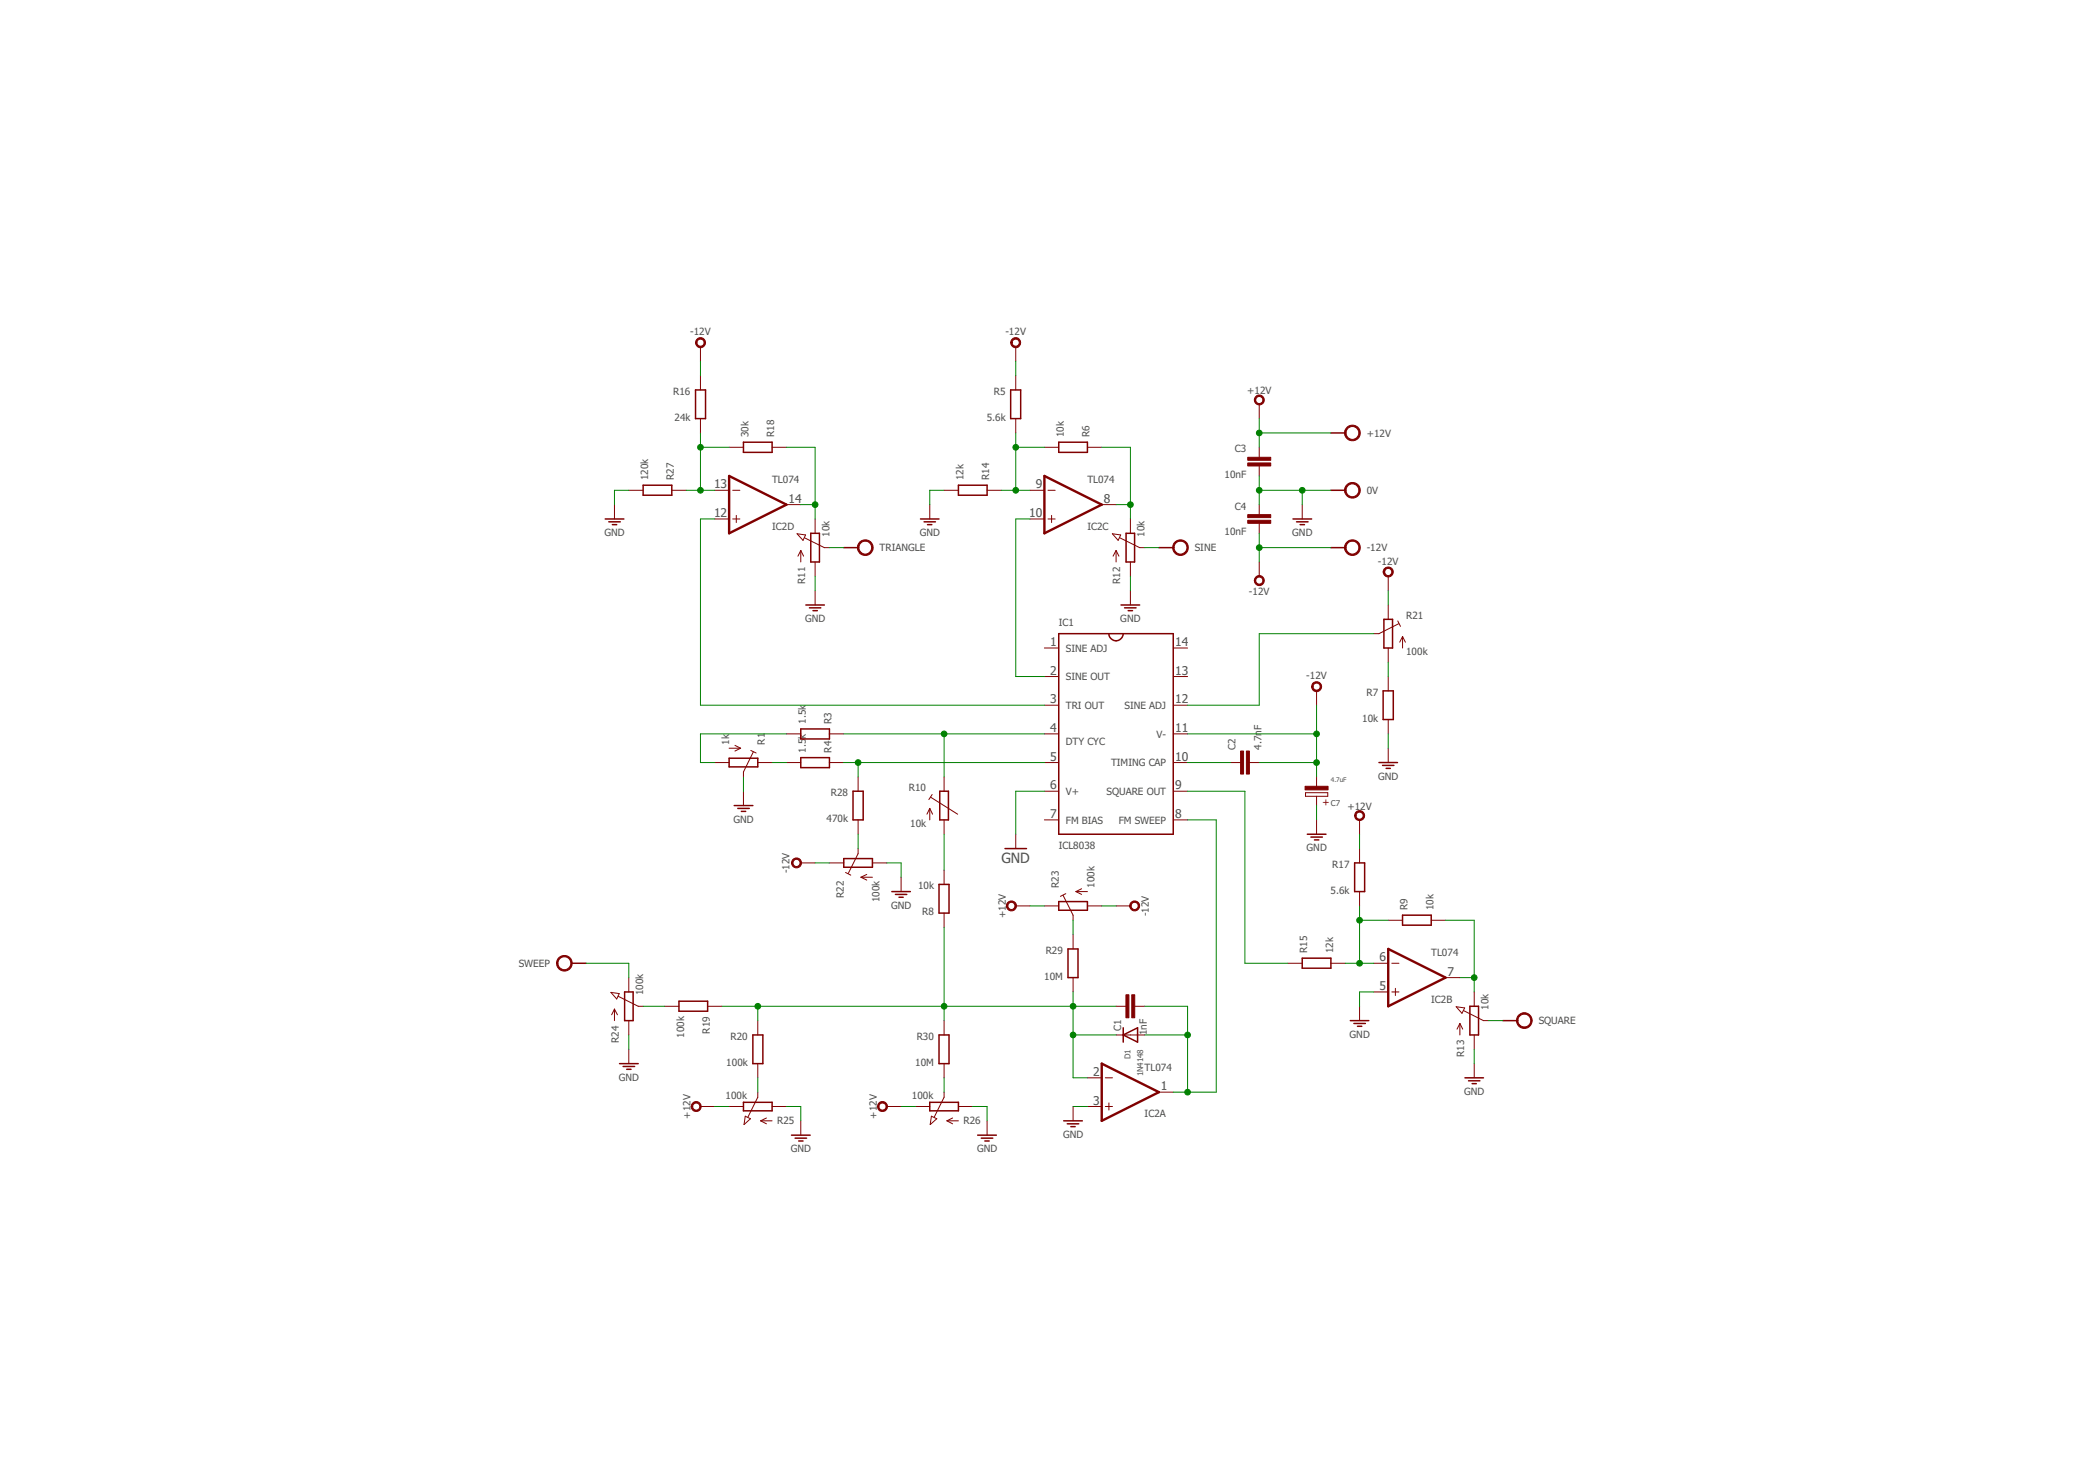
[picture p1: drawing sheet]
<svg xmlns="http://www.w3.org/2000/svg" width="297mm" height="210mm" viewBox="0 0 297 210" stroke-linecap="round" stroke-linejoin="round" font-family="sans-serif">
<g fill="none" stroke="#800000" stroke-width=".21">
<path d="M98.6 55.3h1.4v4h-1.4zM143.3 55.3h1.4v4h-1.4zM85.8 73.6h2.7M86.3 74h1.6M86.8 74.4h.6M91.2 68.8h4v1.4h-4zM105.4 62.7h4.1v1.4h-4.1zM115 75.6h1.2v4.1h-1.2zM119.6 77.6h2.1M130.5 73.6h2.6M131 74h1.6M131.5 74.4h.6"/>
<path d="M135.9 68.8h4.1v1.4h-4.1zM150.1 62.7h4.1v1.4h-4.1zM159.7 75.6h1.2v4.1h-1.2zM164.3 77.6h2M183.3 73.6h2.7M183.8 74h1.7M184.3 74.4h.7M188.7 77.6h2M188.7 69.5h2M188.7 61.4h2M114.3 85.7h2.6M114.8 86.1h1.6"/>
<path d="M115.3 86.6h.6M150.1 89.8h16.2v28.4h-16.2zM157.2 89.8a1.02 1.02 0 0 0 1 1 1.02 1.02 0 0 0 1.1-1M158.9 85.7h2.7M159.4 86.1h1.7M160 86.6h.6M196.1 97.9h1.4v4.1h-1.4zM196.2 87.8h1.2v4h-1.2zM103.4 107.5h4v1.2h-4zM104.1 114.2h2.6M104.6 114.6h1.6M105.1 115h.6"/>
<path d="M113.5 103.3h4.1v1.4h-4.1zM113.5 107.4h4.1v1.4h-4.1zM120.9 112.1h1.5v4.1h-1.5zM133.2 112.1h1.3v4.1h-1.3zM185.4 118.2h2.6M185.9 118.6h1.6M186.4 119h.6M195.5 108.1h2.6M196 108.5h1.6M196.5 108.9h.6M81 136.5h2.1M119.6 121.7h4.1v1.2h-4.1z"/>
<path d="M126.4 126.4h2.7M127 126.8h1.6M127.5 127.2h.6M133.1 125.3h1.5v4.1h-1.5zM142.5 120.3h3M150.1 127.8h4.1v1.2h-4.1zM151.4 134.5h1.4v4.1h-1.4zM184.6 135.8h4.1v1.4h-4.1zM192.1 122.3h1.4v4.1h-1.4zM198.9 129.7h4v1.4h-4zM87.8 150.7h2.7M88.3 151.2h1.7"/>
<path d="M88.6 140.6h1.2v4.1h-1.2zM88.9 151.6h.6M96.3 141.9h4v1.4h-4zM105.4 156.2h4.1v1.2h-4.1zM106.7 146.7h1.5v4h-1.5zM131.8 156.2h4.1v1.2h-4.1zM133.1 146.7h1.5v4h-1.5zM150.8 158.9h2.7M151.3 159.3h1.7M151.8 159.7h.6M159.3 146.7l2-1v2zM159.3 145.7v2"/>
<path d="M191.5 144.7h2.6M192 145.1h1.6M192.5 145.5h.6M207.7 152.8h2.6M208.2 153.2h1.6M208.4 142.6h1.2v4.1h-1.2zM208.7 153.6h.6M213.1 144.7h2M112.2 160.9h2.7M112.7 161.3h1.7M113.2 161.7h.7M138.6 160.9h2.7"/>
<path d="M139.1 161.3h1.7M139.6 161.7h.7"/>
</g>
<g fill="none" stroke="#800000" stroke-width=".14">
<path d="M99.3 49.2v2M99.3 53.2v2.1M99.3 59.3v2.1M144 49.2v2M144 53.2v2.1M144 59.3v2.1M178.5 57.3v2M87.1 71.5v2.1M89.2 69.5h2M95.2 69.5h2.1M101.3 73.6h2.1M101.3 69.5h2.1"/>
<path d="M103.4 63.4h2M103.9 73.6h1M103.9 69.5h1M104.4 73v1.1M109.5 63.4h2M111.5 71.5h2M113 75.6l1.2 .2-.3 .8zM113.5 78v1.7M113.5 78l-.4 .8M113.5 78l.4 .8M114.1 76.2l2.8 1.4h.7M115.6 73.6v2"/>
<path d="M115.6 79.7v2M131.8 71.5v2.1M133.9 69.5h2M140 69.5h2M146 73.6h2.1M146 69.5h2.1M148.1 63.4h2M148.6 73.6h1M148.6 69.5h1M149.1 73v1.1M154.2 63.4h2M156.2 71.5h2"/>
<path d="M157.7 75.6l1.2 .2-.4 .8zM158.2 78v1.7M158.2 78l-.4 .8M158.2 78l.4 .8M158.8 76.2l2.8 1.4h.7M160.3 73.6v2M160.3 79.7v2M178.5 63.4v1.4M178.5 66v1.5M178.5 71.5v1.4M178.5 74.2v1.4M178.5 79.7v2"/>
<path d="M184.6 71.5v2.1M115.6 83.7v2M148.1 91.8h2M148.1 95.9h2M148.1 99.9h2M160.3 83.7v2M166.3 91.8h2.1M166.3 95.9h2.1M166.3 99.9h2.1M186.7 97.9v2M196.8 81.7v2M196.8 85.7v2.1"/>
<path d="M196.8 91.8v2.1M196.8 95.9v2M198.2 88l.4 .8M198.3 88.4l-2.8 1.4h-.7M198.9 90.2v1.6M198.9 90.2l.4 .8M198.9 90.2l-.4 .8M101.3 108.1h2.1M103.4 106h1.6M104.2 105.6l.8 .4M105 106l-.8 .4M105.4 112.1v2.1"/>
<path d="M106.4 106.4l.8 .3M106.8 106.6l-1.4 2.8v.7M107.4 108.1h2.1M111.5 104h2M111.5 108.1h2M117.6 104h2M117.6 108.1h2M121.7 110.1v2M121.7 116.2v2M131.8 114.6v1.6M131.8 114.6l-.4 .8M131.8 114.6l.4 .8"/>
<path d="M132 113l3.8 2.4M132.2 112.6l-.5 .7M133.9 110.1v2M133.9 116.2v2M144 118.2v2.1M148.1 104h2M148.1 108.1h2M148.1 112.1h2M148.1 116.2h2M166.3 104h2.1M166.3 108.1h2.1M166.3 112.1h2.1"/>
<path d="M166.3 116.2h2.1M174.5 108.1h1.4M177.1 108.1h1.4M185.1 112.4h3.2v.5h-3.2zM186.7 110.1v1.4M186.7 112.9v1.3M186.7 116.2v2M192.8 116.2v2M196.8 102v2M196.8 106v2.1M89.2 138.6v2M113.5 122.3h2.1"/>
<path d="M117.6 122.3h2M119.9 123.7l.7 .3M121.7 120.3v.7l-1.4 2.8M122.1 124.3h1.6M122.1 124.3l.8 .4M122.9 123.9l-.8 .4M123.7 122.3h2M127.8 124.3v2.1M133.9 123.3v2M133.9 129.4v2M144 128.4h2M148.1 128.4h2"/>
<path d="M150.7 126.9l1.4 2.8v.7M151.1 126.7l-.8 .3M152.1 132.5v2M152.1 138.6v2M152.5 126.4h1.7M152.5 126.4l.9 .4M153.4 126l-.9 .4M154.2 128.4h2M158.2 128.4h2.1M182.6 136.5h2M188.7 136.5h2M192.8 120.3v2"/>
<path d="M192.8 126.4v2M194.8 136.5h2M196.8 130.4h2.1M197.3 136.5h1.1M202.9 130.4h2.1M205 138.6h2M86.6 140.7l1.2 .1-.4 .8zM87.1 143v1.7M87.1 143l-.4 .8M87.1 143l.4 .8M87.7 141.2l2.8 1.4h.7M89.2 144.7v2"/>
<path d="M89.2 148.7v2M94.2 142.6h2.1M99.3 156.8h2M100.3 142.6h2.1M103.4 156.8h2M105.7 158.2l.7 .4-.9 .8zM107.4 144.7v2M107.4 150.7v2.1M107.4 154.8v.7l-1.4 2.8M107.8 158.9h1.7M107.8 158.9l.9 .4M108.7 158.5l-.9 .4"/>
<path d="M109.5 156.8h2M113.5 158.9v2M125.7 156.8h2.1M129.8 156.8h2M132.1 158.2l.7 .4-.9 .8zM133.9 144.7v2M133.9 150.7v2.1M133.9 154.8v.7l-1.4 2.8M134.3 158.9h1.6M134.3 158.9l.8 .4M135.1 158.5l-.8 .4M135.9 156.8h2"/>
<path d="M140 158.9v2M152.1 156.8v2.1M154.2 156.8h2M154.2 152.8h2M156.7 156.8h1M156.7 152.8h1M157.2 156.3v1M158.2 146.7h4.1M158.2 142.6h1.5M160.9 142.6h1.4M164.3 154.8h2M192.8 142.6v2.1"/>
<path d="M194.8 140.6h2M197.3 140.6h1.1M197.8 140.1v1M206.5 142.7l1.2 .2-.4 .7zM207 145.1v1.6M207 145.1l-.4 .8M207 145.1l.4 .8M207.5 143.2l2.8 1.5h.8M209 140.6v2M209 146.7v2M209 150.7v2.1"/>
</g>
<path d="M103.4 67.5l8.1 4-8.1 4.1zM148.1 67.5l8.1 4-8.1 4.1zM196.8 134.5l8.2 4.1-8.2 4zM156.2 150.7l8.1 4.1-8.1 4.1z" fill="none" stroke="#800000" stroke-width=".34"/>
<g fill="#800000" stroke="#800000" stroke-width=".14">
<path d="M160.5 141h.4v3.3h-.4z"/>
<path d="M159.6 141h.5v3.3h-.5z"/>
<path d="M176.7 106.4h.4v3.3h-.4z"/>
<path d="M175.9 106.4h.4v3.3h-.4z"/>
<path d="M185 111.4h3.3v.6h-3.3z"/>
<path d="M176.9 65.6h3.3v.4h-3.3z"/>
<path d="M176.9 64.8h3.3v.4h-3.3z"/>
<path d="M176.9 73.7h3.3v.5h-3.3z"/>
<path d="M176.9 72.9h3.3v.5h-3.3z"/>
</g>
<g fill="#800000" stroke="#800000" stroke-width=".14">
<path d="M142.9 127.9a.72 .72 0 0 1 1.1 .1 .72 .72 0 0 1-.4 1.1 .72 .72 0 0 1-.9-.7h.2a.51 .51 0 0 1 .7-.4 .51 .51 0 0 1 .1 .8 .51 .51 0 0 1-.8-.2v-.2h-.2z" fill-rule="evenodd"/>
<path d="M160.3 127.9a.71 .71 0 0 1 1.2 .1 .71 .71 0 0 1-.4 1.1 .71 .71 0 0 1-.9-.7h.2a.51 .51 0 0 1 .6-.5 .51 .51 0 0 1 .2 .8 .51 .51 0 0 1-.8-.1v-.2h-.2z" fill-rule="evenodd"/>
<path d="M124.6 156.4a.71 .71 0 0 1 1.1 0 .71 .71 0 0 1-.3 1.1 .71 .71 0 0 1-1-.7h.2a.51 .51 0 0 1 .7-.5 .51 .51 0 0 1 .2 .9 .51 .51 0 0 1-.8-.2l-.1-.2h-.2z" fill-rule="evenodd"/>
<path d="M98.2 156.4a.71 .71 0 0 1 1.1 .1 .71 .71 0 0 1-.4 1 .71 .71 0 0 1-.9-.7h.2a.51 .51 0 0 1 .8-.4 .51 .51 0 0 1 0 .9 .51 .51 0 0 1-.8-.3v-.2h-.2z" fill-rule="evenodd"/>
<path d="M79.3 135.7a1.11 1.11 0 0 1 1.7 .3 1.11 1.11 0 0 1-.7 1.6 1.11 1.11 0 0 1-1.4-1.1h.2a.91 .91 0 0 1 1.3-.8 .91 .91 0 0 1 .2 1.5 .91 .91 0 0 1-1.5-.4v-.3h-.2l.1-.3z" fill-rule="evenodd"/>
<path d="M121.9 76.8a1.12 1.12 0 0 1 1.8 .3 1.12 1.12 0 0 1-.7 1.6 1.12 1.12 0 0 1-1.4-1.1h.2a.9 .9 0 0 1 1.2-.8 .9 .9 0 0 1 .3 1.5 .9 .9 0 0 1-1.5-.4v-.3h-.2v-.3z" fill-rule="evenodd"/>
<path d="M98.8 48.1a.71 .71 0 0 1 1.1 .1 .71 .71 0 0 1-.4 1.1 .71 .71 0 0 1-.9-.7h.2a.51 .51 0 0 1 .7-.5 .51 .51 0 0 1 .2 .8 .51 .51 0 0 1-.9-.2v-.1h-.2z" fill-rule="evenodd"/>
<path d="M166.6 76.8a1.11 1.11 0 0 1 1.8 .3 1.11 1.11 0 0 1-.8 1.6 1.11 1.11 0 0 1-1.3-1.1h.2a.91 .91 0 0 1 1.2-.8 .91 .91 0 0 1 .3 1.5 .91 .91 0 0 1-1.5-.4v-.3h-.2v-.3z" fill-rule="evenodd"/>
<path d="M143.5 48.1a.71 .71 0 0 1 1.1 .1 .71 .71 0 0 1-.4 1.1 .71 .71 0 0 1-.9-.7h.2a.51 .51 0 0 1 .8-.5 .51 .51 0 0 1 0 .9 .51 .51 0 0 1-.8-.3v-.1h-.2z" fill-rule="evenodd"/>
<path d="M196.3 80.6a.72 .72 0 0 1 1.1 .1 .72 .72 0 0 1-.4 1.1 .72 .72 0 0 1-.9-.7h.2a.51 .51 0 0 1 .7-.5 .51 .51 0 0 1 .2 .8 .51 .51 0 0 1-.8-.2l-.1-.1h-.2z" fill-rule="evenodd"/>
<path d="M186.1 96.9a.71 .71 0 0 1 1.2 0 .71 .71 0 0 1-.4 1.1 .71 .71 0 0 1-.9-.7h.2a.51 .51 0 0 1 .6-.5 .51 .51 0 0 1 .2 .8 .51 .51 0 0 1-.8-.1v-.2h-.2z" fill-rule="evenodd"/>
<path d="M215.4 143.8a1.11 1.11 0 0 1 1.7 .3 1.11 1.11 0 0 1-.7 1.6 1.11 1.11 0 0 1-1.4-1h.2a.91 .91 0 0 1 1.3-.9 .91 .91 0 0 1 .3 1.5 .91 .91 0 0 1-1.5-.2l-.1-.4h-.2l.2-.7z" fill-rule="evenodd"/>
<path d="M178 81.8a.71 .71 0 0 1 1.1 .1 .71 .71 0 0 1-.4 1.1 .71 .71 0 0 1-.9-.7h.2a.51 .51 0 0 1 .7-.5 .51 .51 0 0 1 .2 .8 .51 .51 0 0 1-.8-.1l-.1-.2h-.2z" fill-rule="evenodd"/>
<path d="M178 56.2a.71 .71 0 0 1 1.1 .1 .71 .71 0 0 1-.4 1.1 .71 .71 0 0 1-.9-.7h.2a.51 .51 0 0 1 .7-.5 .51 .51 0 0 1 .2 .8 .51 .51 0 0 1-.8-.1l-.1-.2h-.2z" fill-rule="evenodd"/>
<path d="M112.4 121.8a.71 .71 0 0 1 1.1 .1 .71 .71 0 0 1-.4 1.1 .71 .71 0 0 1-.9-.7h.2a.51 .51 0 0 1 .7-.5 .51 .51 0 0 1 .2 .8 .51 .51 0 0 1-.8-.1l-.1-.2h-.2z" fill-rule="evenodd"/>
<path d="M192.2 115.1a.71 .71 0 0 1 1.2 .1 .71 .71 0 0 1-.4 1.1 .71 .71 0 0 1-.9-.7h.2a.51 .51 0 0 1 .7-.5 .51 .51 0 0 1 .1 .8 .51 .51 0 0 1-.8-.1v-.2h-.2z" fill-rule="evenodd"/>
<path d="M191 68.6a1.12 1.12 0 0 1 1.8 .4 1.12 1.12 0 0 1-.8 1.6 1.12 1.12 0 0 1-1.4-1.1h.2a.91 .91 0 0 1 1.3-.9 .91 .91 0 0 1 .3 1.5 .91 .91 0 0 1-1.5-.4l-.1-.2h-.2l.1-.3z" fill-rule="evenodd"/>
<path d="M191 60.5a1.12 1.12 0 0 1 1.8 .4 1.12 1.12 0 0 1-.8 1.6 1.12 1.12 0 0 1-1.4-1.1h.2a.91 .91 0 0 1 1.3-.9 .91 .91 0 0 1 .3 1.5 .91 .91 0 0 1-1.5-.4l-.1-.2h-.2l.1-.4z" fill-rule="evenodd"/>
<path d="M191 76.8a1.12 1.12 0 0 1 1.8 .3 1.12 1.12 0 0 1-.8 1.6 1.12 1.12 0 0 1-1.4-1.1h.2a.91 .91 0 0 1 1.3-.8 .91 .91 0 0 1 .3 1.5 .91 .91 0 0 1-1.5-.4l-.1-.3h-.2l.1-.3z" fill-rule="evenodd"/>
</g>
<g fill="none" stroke="#008000" stroke-width=".14">
<path d="M99.3 51.2v2M144 51.2v2M178.5 59.3v4.1M89.2 69.5h-2.1v2M97.3 69.5h4M99.3 61.4v8.1M99.3 63.4h4.1M101.3 73.6h-2v26.3h48.8M111.5 63.4h4.1v10.2M113.5 71.5h2.1M117.6 77.6h2M133.9 69.5h-2.1v2"/>
<path d="M142 69.5h4M144 61.4v8.1M144 63.4h4.1M146 73.6h-2v22.3h4.1M156.2 63.4h4.1v10.2M158.2 71.5h2.1M162.3 77.6h2M178.5 67.5v4M178.5 75.6v4.1M178.5 61.4h10.2M178.5 77.6h10.2M178.5 69.5h10.2"/>
<path d="M184.6 69.5v2M115.6 81.7v2M160.3 81.7v2M186.7 99.9v10.2M194.8 89.8h-16.3v10.1h-10.1M196.8 83.7v2M196.8 93.9v2M105.4 110.1v2M109.5 108.1h2M111.5 104h-12.2v4.1h2M119.6 108.1h28.5M119.6 104h28.5"/>
<path d="M121.7 108.1v2M121.7 118.2v2.1M133.9 104v6.1M133.9 118.2v5.1M148.1 112.1h-4.1v6.1M168.4 108.1h6.1M168.4 104h18.3M168.4 116.2h4v38.6h-6.1M168.4 112.1h8.1v24.4h6.1M178.5 108.1h8.2M186.7 114.2v2M192.8 118.2v2.1"/>
<path d="M196.8 104v2M83.1 136.5h6.1v2.1M115.6 122.3h2M125.7 122.3h2.1v2M133.9 131.4v13.3M146 128.4h2.1M152.1 130.4v2.1M156.2 128.4h2M190.7 136.5h4.1M192.8 128.4v8.1M192.8 130.4h4M205 130.4h4v10.2"/>
<path d="M207 138.6h2M89.2 146.7v2M91.2 142.6h3M101.3 156.8h2.1M102.4 142.6h55.8M107.4 142.6v2.1M107.4 152.8v2M111.5 156.8h2v2.1M127.8 156.8h2M133.9 152.8v2M137.9 156.8h2.1v2.1M152.1 156.8h2.1"/>
<path d="M152.1 140.6v12.2h2.1M152.1 146.7h6.1M162.3 142.6h6.1v12.2M162.3 146.7h6.1M194.8 140.6h-2v2M209 148.7v2M211.1 144.7h2"/>
</g>
<g fill="#008000" stroke="#008000" stroke-width=".14">
<circle cx="178.5" cy="61.4" r=".4"/>
<circle cx="186.7" cy="108.1" r=".4"/>
<circle cx="186.7" cy="104" r=".4"/>
<circle cx="178.5" cy="77.6" r=".4"/>
<circle cx="168.4" cy="146.7" r=".4"/>
<circle cx="168.4" cy="154.8" r=".4"/>
<circle cx="152.1" cy="146.7" r=".4"/>
<circle cx="152.1" cy="142.6" r=".4"/>
<circle cx="133.9" cy="142.6" r=".4"/>
<circle cx="107.4" cy="142.6" r=".4"/>
<circle cx="178.5" cy="69.5" r=".4"/>
<circle cx="184.6" cy="69.5" r=".4"/>
<circle cx="133.9" cy="104" r=".4"/>
<circle cx="121.7" cy="108.1" r=".4"/>
<circle cx="99.3" cy="69.5" r=".4"/>
<circle cx="99.3" cy="63.4" r=".4"/>
<circle cx="115.6" cy="71.5" r=".4"/>
<circle cx="144" cy="63.4" r=".4"/>
<circle cx="144" cy="69.5" r=".4"/>
<circle cx="160.3" cy="71.5" r=".4"/>
<circle cx="192.8" cy="130.4" r=".4"/>
<circle cx="192.8" cy="136.5" r=".4"/>
<circle cx="209" cy="138.6" r=".4"/>
</g>
<text font-size="2" fill="#505050" x="142" y="122.3">GND</text>
<g font-size="1.7" fill="#505050">
<text x="101.2" y="69.2">13</text>
<text x="111.8" y="71.2">14</text>
<text x="146.9" y="69.2">9</text>
<text x="156.5" y="71.2">8</text>
<text x="101.2" y="73.3">12</text>
<text x="145.9" y="73.3">10</text>
<text x="148.9" y="91.5">1</text>
<text x="148.9" y="95.6">2</text>
<text x="166.6" y="95.6">13</text>
<text x="166.6" y="91.5">14</text>
<text x="148.9" y="99.7">3</text>
<text x="166.6" y="99.7">12</text>
<text x="148.9" y="103.7">4</text>
<text x="148.9" y="107.8">5</text>
<text x="166.6" y="107.8">10</text>
<text x="166.6" y="103.7">11</text>
<text x="148.9" y="111.9">6</text>
<text x="166.6" y="111.9">9</text>
<text x="148.9" y="115.9">7</text>
<text x="166.6" y="115.9">8</text>
<text x="195.6" y="136.2">6</text>
<text x="195.6" y="140.3">5</text>
<text x="205.2" y="138.3">7</text>
<text x="155" y="152.5">2</text>
<text x="164.6" y="154.5">1</text>
<text x="155" y="156.5">3</text>
</g>
<g font-size="1.4" fill="#505050">
<text x="97.9" y="47.6">-12V</text>
<text x="142.6" y="47.6">-12V</text>
<text x="95.4" y="56">R16</text>
<text x="95.6" y="59.6">24k</text>
<text x="139.9" y="59.6">5.6k</text>
<text x="140.9" y="56">R5</text>
<text x="176.8" y="55.9">+12V</text>
<text x="106.1" y="62" transform="rotate(-90 106.1 62)">30k</text>
<text x="109.8" y="62" transform="rotate(-90 109.8 62)">R18</text>
<text x="150.8" y="62" transform="rotate(-90 150.8 62)">10k</text>
<text x="154.5" y="62" transform="rotate(-90 154.5 62)">R6</text>
<text x="175.1" y="64.1">C3</text>
<text x="193.8" y="61.9">+12V</text>
<text x="91.9" y="68.1" transform="rotate(-90 91.9 68.1)">120k</text>
<text x="95.6" y="68.1" transform="rotate(-90 95.6 68.1)">R27</text>
<text x="109.5" y="68.5">TL074</text>
<text x="136.6" y="68.1" transform="rotate(-90 136.6 68.1)">12k</text>
<text x="140.3" y="68.1" transform="rotate(-90 140.3 68.1)">R14</text>
<text x="154.2" y="68.5">TL074</text>
<text x="173.6" y="67.8">10nF</text>
<text x="193.8" y="70">0V</text>
<text x="85.7" y="76">GND</text>
<text x="109.5" y="75.1">IC2D</text>
<text x="117.6" y="76.1" transform="rotate(-90 117.6 76.1)">10k</text>
<text x="130.4" y="76">GND</text>
<text x="154.2" y="75.1">IC2C</text>
<text x="162.3" y="76.1" transform="rotate(-90 162.3 76.1)">10k</text>
<text x="173.6" y="75.9">10nF</text>
<text x="175.1" y="72.2">C4</text>
<text x="183.2" y="76">GND</text>
<text x="114.2" y="82.8" transform="rotate(-90 114.2 82.8)">R11</text>
<text x="124.7" y="78.1">TRIANGLE</text>
<text x="158.8" y="82.8" transform="rotate(-90 158.8 82.8)">R12</text>
<text x="169.4" y="78.1">SINE</text>
<text x="193.8" y="78.1">-12V</text>
<text x="195.4" y="80.1">-12V</text>
<text x="114.2" y="88.2">GND</text>
<text x="150.1" y="88.8">IC1</text>
<text x="158.8" y="88.2">GND</text>
<text x="177.1" y="84.3">-12V</text>
<text x="199.4" y="87.8">R21</text>
<text x="151.1" y="92.3">SINE ADJ</text>
<text x="199.4" y="92.8">100k</text>
<text x="151.1" y="96.4">SINE OUT</text>
<text x="151.1" y="100.5">TRI OUT</text>
<text x="159.4" y="100.5">SINE ADJ</text>
<text x="185.2" y="96.3">-12V</text>
<text x="193.7" y="98.6">R7</text>
<text x="103.4" y="105.5" transform="rotate(-90 103.4 105.5)">1k</text>
<text x="108.5" y="105.5" transform="rotate(-90 108.5 105.5)">R1</text>
<text x="114.3" y="106.7" transform="rotate(-90 114.3 106.7)">1.5</text>
<text x="114.3" y="104.7" transform="rotate(-90 114.3 104.7)">k</text>
<text x="114.3" y="102.6" transform="rotate(-90 114.3 102.6)">1.5k</text>
<text x="117.9" y="106.7" transform="rotate(-90 117.9 106.7)">R4</text>
<text x="117.9" y="102.6" transform="rotate(-90 117.9 102.6)">R3</text>
<text x="151.1" y="105.5">DTY CYC</text>
<text x="164" y="104.5">V-</text>
<text x="175.2" y="106.3" transform="rotate(-90 175.2 106.3)">C2</text>
<text x="178.9" y="106.3" transform="rotate(-90 178.9 106.3)">4.7nF</text>
<text x="193.1" y="102.3">10k</text>
<text x="117.8" y="112.9">R28</text>
<text x="128.9" y="112.1">R10</text>
<text x="151.1" y="112.7">V+</text>
<text x="156.9" y="112.7">SQUARE OUT</text>
<text x="157.5" y="108.6">TIMING CAP</text>
<text x="195.4" y="110.5">GND</text>
<text x="104" y="116.6">GND</text>
<text x="117.2" y="116.5">470k</text>
<text x="129.1" y="117.2">10k</text>
<text x="151.1" y="116.7">FM BIAS</text>
<text x="158.6" y="116.7">FM SWEEP</text>
<text x="191.1" y="114.8">+12V</text>
<text x="111.9" y="123.8" transform="rotate(-90 111.9 123.8)">-12V</text>
<text x="150.1" y="125.9" transform="rotate(-90 150.1 125.9)">R23</text>
<text x="150.1" y="120.3">ICL8038</text>
<text x="155.2" y="125.9" transform="rotate(-90 155.2 125.9)">100k</text>
<text x="185.3" y="120.7">GND</text>
<text x="188.9" y="123">R17</text>
<text x="119.6" y="127.3" transform="rotate(-90 119.6 127.3)">R22</text>
<text x="124.7" y="127.9" transform="rotate(-90 124.7 127.9)">100k</text>
<text x="126.3" y="128.8">GND</text>
<text x="130.2" y="126.1">10k</text>
<text x="130.8" y="129.7">R8</text>
<text x="142.6" y="130.1" transform="rotate(-90 142.6 130.1)">+12V</text>
<text x="162.9" y="129.9" transform="rotate(-90 162.9 129.9)">-12V</text>
<text x="188.7" y="126.7">5.6k</text>
<text x="199.6" y="129" transform="rotate(-90 199.6 129)">R9</text>
<text x="203.2" y="129" transform="rotate(-90 203.2 129)">10k</text>
<text x="73.5" y="137">SWEEP</text>
<text x="148.3" y="135.2">R29</text>
<text x="185.4" y="135.1" transform="rotate(-90 185.4 135.1)">R15</text>
<text x="189" y="135.1" transform="rotate(-90 189 135.1)">12k</text>
<text x="202.9" y="135.5">TL074</text>
<text x="91.2" y="141.1" transform="rotate(-90 91.2 141.1)">100k</text>
<text x="148" y="138.9">10M</text>
<text x="202.9" y="142.1">IC2B</text>
<text x="211.1" y="143.1" transform="rotate(-90 211.1 143.1)">10k</text>
<text x="87.7" y="147.8" transform="rotate(-90 87.7 147.8)">R24</text>
<text x="97" y="147.1" transform="rotate(-90 97 147.1)">100k</text>
<text x="100.6" y="146.5" transform="rotate(-90 100.6 146.5)">R19</text>
<text x="103.6" y="147.4">R20</text>
<text x="130" y="147.4">R30</text>
<text x="158.9" y="146.1" transform="rotate(-90 158.9 146.1)">C1</text>
<text x="162.6" y="146.7" transform="rotate(-90 162.6 146.7)">1nF</text>
<text x="191.3" y="147.1">GND</text>
<text x="207.6" y="149.8" transform="rotate(-90 207.6 149.8)">R13</text>
<text x="218.2" y="145.2">SQUARE</text>
<text x="87.7" y="153.2">GND</text>
<text x="102.9" y="155.8">100k</text>
<text x="103" y="151">100k</text>
<text x="129.3" y="155.8">100k</text>
<text x="129.8" y="151">10M</text>
<text x="162.3" y="151.8">TL074</text>
<text x="207.6" y="155.2">GND</text>
<text x="97.9" y="158.5" transform="rotate(-90 97.9 158.5)">+12V</text>
<text x="110.2" y="159.3">R25</text>
<text x="124.3" y="158.5" transform="rotate(-90 124.3 158.5)">+12V</text>
<text x="136.6" y="159.3">R26</text>
<text x="150.7" y="161.3">GND</text>
<text x="162.3" y="158.4">IC2A</text>
<text x="112.1" y="163.3">GND</text>
<text x="138.5" y="163.3">GND</text>
</g>
<text font-size="1.4" fill="#800000" x="188.5" y="114.2" transform="rotate(-90 188.5 114.2)">+</text>
<g font-size="1.1" fill="#505050">
<text x="188.7" y="114.3">C7</text>
<text x="160.3" y="150.1" transform="rotate(-90 160.3 150.1)">D1</text>
<text x="162.1" y="152.5" transform="rotate(-90 162.1 152.5)">1N4148</text>
</g>
<text font-size=".9" fill="#505050" x="188.7" y="110.8">4.7uF</text>
</svg>
